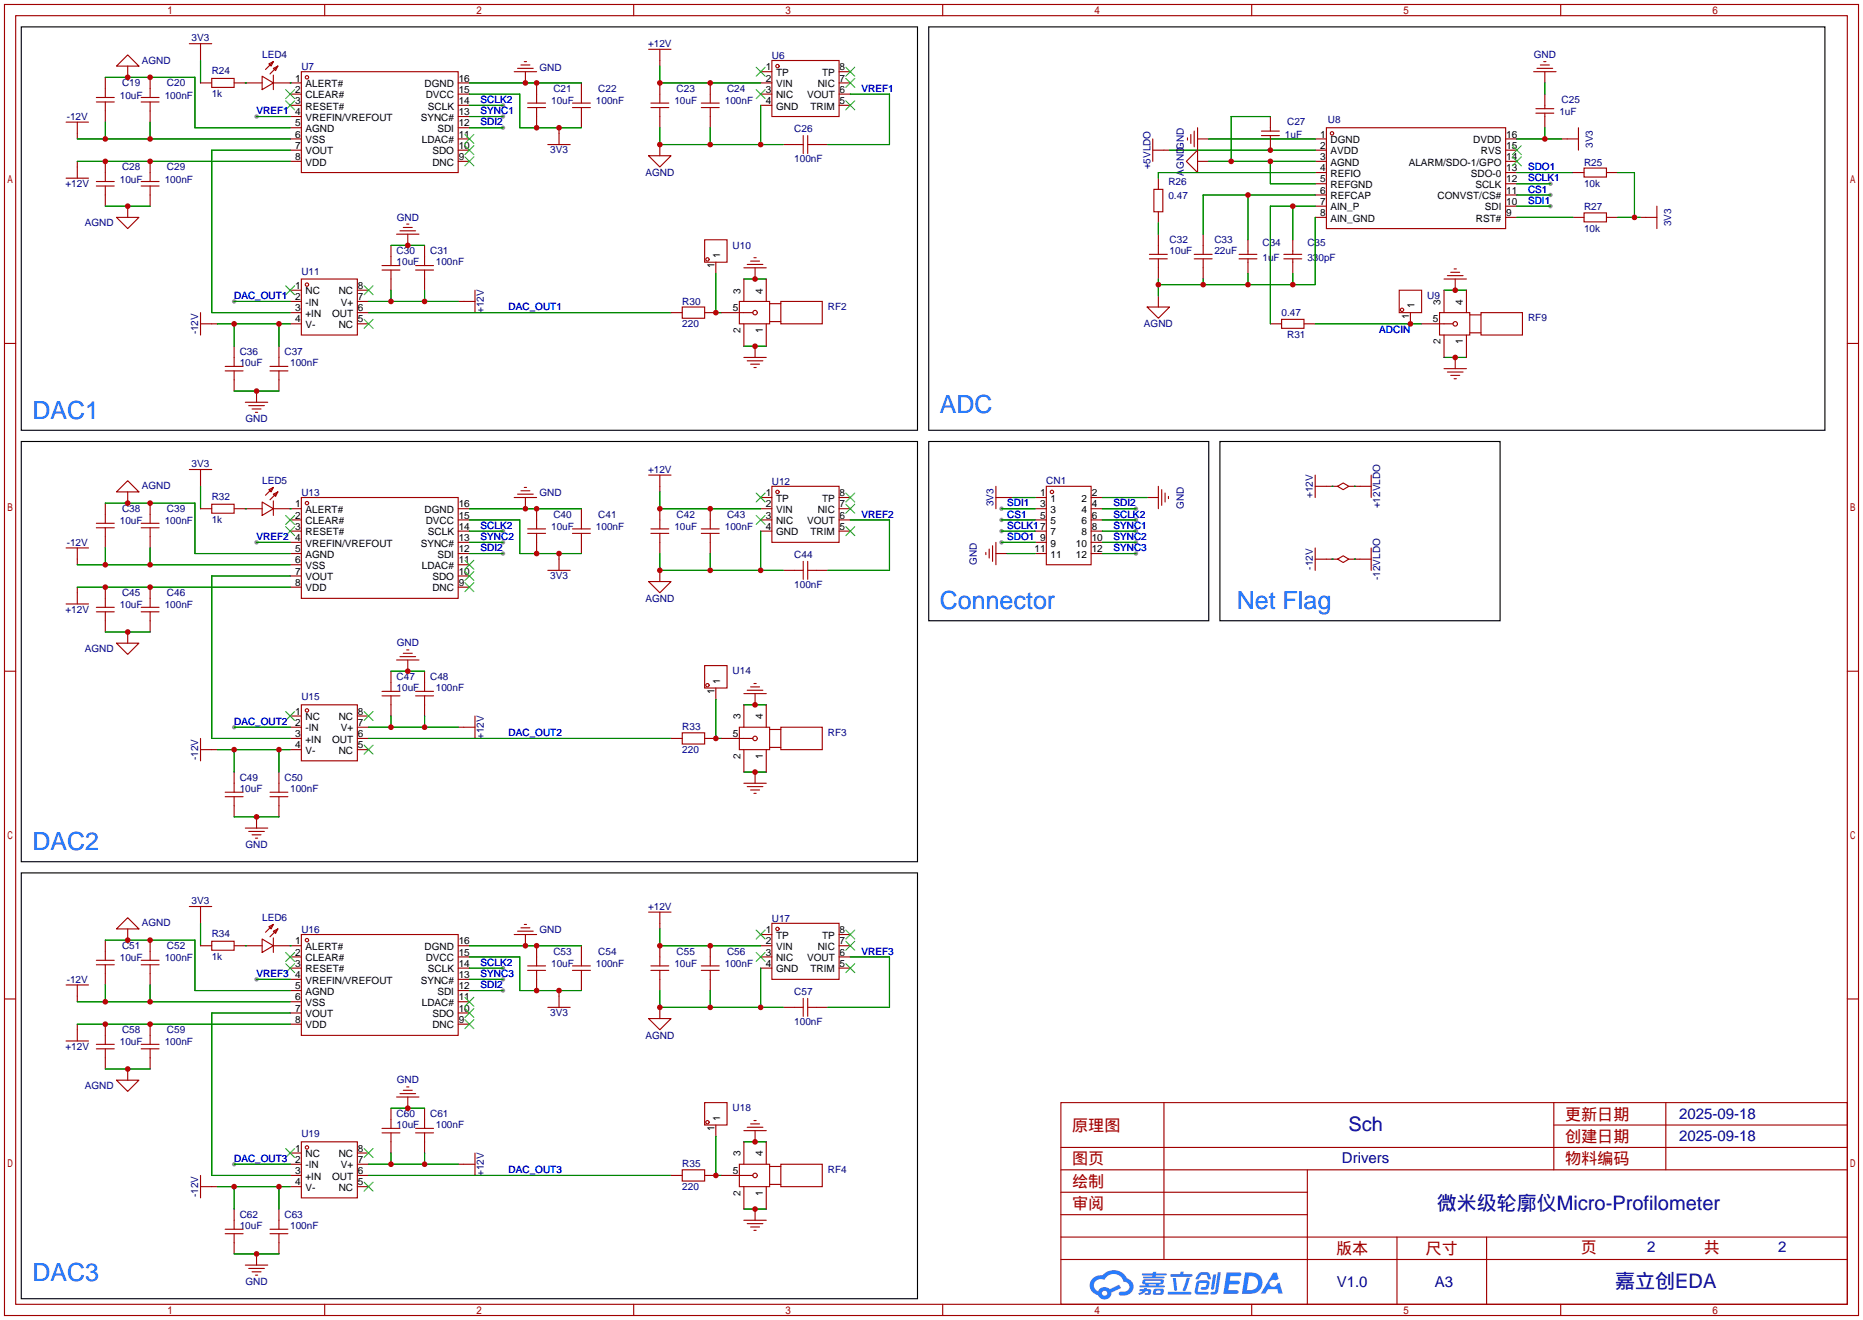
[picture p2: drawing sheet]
<svg xmlns="http://www.w3.org/2000/svg" width="422mm" height="299mm" viewBox="0 0 422 299" stroke-linecap="round" stroke-linejoin="round" font-family="sans-serif">
<g fill="#999">
<circle cx="351.5" cy="41.7" r=".51"/>
<circle cx="351.5" cy="44.2" r=".51"/>
<circle cx="351.5" cy="46.7" r=".51"/>
<circle cx="58.2" cy="26.4" r=".51"/>
<circle cx="114" cy="29" r=".51"/>
<circle cx="114" cy="26.4" r=".51"/>
<circle cx="114" cy="23.9" r=".51"/>
<circle cx="53.1" cy="68.3" r=".51"/>
<circle cx="58.2" cy="122.9" r=".51"/>
<circle cx="114" cy="125.5" r=".51"/>
<circle cx="114" cy="122.9" r=".51"/>
<circle cx="114" cy="120.4" r=".51"/>
<circle cx="53.1" cy="164.8" r=".51"/>
<circle cx="58.2" cy="222" r=".51"/>
<circle cx="114" cy="224.5" r=".51"/>
<circle cx="114" cy="222" r=".51"/>
<circle cx="114" cy="219.5" r=".51"/>
<circle cx="53.1" cy="263.9" r=".51"/>
<circle cx="227.1" cy="115.3" r=".51"/>
<circle cx="227.1" cy="117.9" r=".51"/>
<circle cx="227.1" cy="120.4" r=".51"/>
<circle cx="257.6" cy="115.3" r=".51"/>
<circle cx="257.6" cy="120.4" r=".51"/>
<circle cx="257.6" cy="122.9" r=".51"/>
<circle cx="257.6" cy="125.5" r=".51"/>
<circle cx="257.6" cy="117.9" r=".51"/>
<circle cx="227.1" cy="122.9" r=".51"/>
</g>
<g fill="none" stroke="#a10000" stroke-width=".25">
<path d="M1 1h420.4v297.2h-420.4zM3.6 3.6h415.2v292.1h-415.2zM73.6 1v2.6M143.7 1v2.6M213.7 1v2.6M283.8 1v2.6M353.9 1v2.6M1 77.9h2.6M418.8 77.9h2.6M1 152.1h2.6M418.8 152.1h2.6M1 226.4h2.6"/>
<path d="M418.8 226.4h2.6M240.5 249.9h178.3v45.8h-178.3zM263.9 249.9v35.6M352.3 249.9v15.3M352.3 255h66.5M377.7 249.9v15.3M240.5 270.3h55.9M240.5 265.2h178.3M240.5 275.3h55.9M240.5 260.1h178.3M296.4 265.2v30.5M73.6 295.7v2.5"/>
<path d="M143.7 295.7v2.5M213.7 295.7v2.5M240.5 285.5h178.3M240.5 280.4h178.3M283.8 295.7v2.5M316.7 280.4v15.3M337.1 280.4v15.3M353.9 295.7v2.5"/>
</g>
<g fill="#5487ff">
<path d="M278.1 288.4h2.7a.48 .48 0 0 1 .7 .4 .48 .48 0 0 1-.7 .5h-1.8l-.2 1h1.9a.43 .43 0 0 1 .4 .5 .43 .43 0 0 1-.5 .4h-1.9l-.2 1.2h1.7a.45 .45 0 0 1 .6 .2 .45 .45 0 0 1-.2 .6l-3.2 .1z"/>
<path d="M288.7 288.5h.8l.4 1.4-.7 .4a.84 .84 0 0 0-1.2 .2 .84 .84 0 0 0 .3 1.2 .84 .84 0 0 0 1.1-.4l.1-.3 .6-.3 .7 2.5h-.9l-.3-1h-2.1l-.6 1h-1.1z"/>
<path d="M275.1 288.9h.7l-.5 3.2a.36 .36 0 0 1-.4 .3 .36 .36 0 0 1-.3-.4z"/>
<path d="M276.1 288.4h.7l-.6 4.3a1.13 1.13 0 0 1-1.8 .6l.2-.4 .7-.1 .2-.2z"/>
<path d="M271.8 288.7l.6-.3 1-.1a.77 .77 0 0 1 .9 .6l.3 .9-.2 .2h-.5l-.3-.9-.2-.1h-1l-.7 1h-.6z"/>
<path d="M271.4 290.5l.5-.3h1.7a.81 .81 0 0 1 .7 .5 .81 .81 0 0 1-.2 .9 .81 .81 0 0 1-.9 .8h-.7a.32 .32 0 0 1-.3-.4 .32 .32 0 0 1 .4-.3h.7l.3-.9-1.7 .1-.3 1.9h2.2a.32 .32 0 0 1 .3 .4 .32 .32 0 0 1-.4 .3h-2.3l-.4-.4-.1-.5z"/>
<path d="M264.8 292.8h5a.33 .33 0 0 1 .4 .4 .33 .33 0 0 1-.4 .3h-4.9l-.1-.2z"/>
<path d="M269.1 289.6h.7l-.6 2.1a.98 .98 0 0 1-.8 1l-.3-.3z"/>
<path d="M265.9 289.7h.7l.3 2.6a.34 .34 0 0 1-.3 .3 .34 .34 0 0 1-.4-.2z"/>
<path d="M265.4 288.8h2.2l.2-.6h.6l-.1 .6h1.8a.32 .32 0 0 1 .3 .3 .32 .32 0 0 1-.4 .3h-4.5l-.1-.1z"/>
<path d="M258.4 292.2h.9l.1-.2h.7l-.1 .2h.9l.1 .2-.1 .9-1.3 .2v-.4h.6l.1-.4a.68 .68 0 0 0-.9 .4l-1.1 .5-.2-.5 1-.4h-.8z"/>
<path d="M259 288.6h2.4l.1-.3h.7l-.1 .3h2.2l.3 .3-.3 .2h-2.2l-.1 .3h1.8l.2 .2-.2 .2h-4.5l-.1-.4h2l.1-.3h-2.3l-.1-.1z"/>
<path d="M282.3 288.4l-.7 4.9h1.6a2.5 2.5 0 0 0 3.1-2.5 2.5 2.5 0 0 0-3.1-2.4zM283.2 289.3a1.65 1.65 0 0 1 2 1.7 1.65 1.65 0 0 1-2.2 1.4h-.3z"/>
<path d="M259.1 290.2l-.1 .7 .6 .2 .1 .3h-1.3l.1 .4h5.4l.2-.2-.2-.2h-1.2l.2-.3a.7 .7 0 0 0 .8-.2 .7 .7 0 0 0 0-.9h-4.1zM259.7 290.4l3.5 .1-.2 .3h-3.2zM260.4 291.1h1.7l-.2 .3h-1.4z"/>
<path d="M261.6 292.3a1.05 1.05 0 0 0-.1 1.2 2.91 2.91 0 0 0 2.2-.2 .98 .98 0 0 0 0-1.1l-1.6-.1zM262.2 292.6h.8l.1 .3-.2 .2h-.8z"/>
<path d="M247.8 289.7a2.23 2.23 0 0 0-.6 2.3 2.23 2.23 0 0 0 1.8 1.6 1.58 1.58 0 0 0 1.7 1 1.58 1.58 0 0 0 1.3-1.6l2.2-1-.5-.8-2.1 1a1.65 1.65 0 0 0-2.6 .5 1.47 1.47 0 0 1-.8-2.1 1.47 1.47 0 0 1 2.2-.4 2.3 2.3 0 0 1 2.3-1.4 2.3 2.3 0 0 1 2.1 1.8 1.12 1.12 0 0 1 1.3 1 1.12 1.12 0 0 1-1.2 1.2h-.7a.45 .45 0 0 0-.5 .3 .45 .45 0 0 0 .4 .6 2.21 2.21 0 0 0 2.2-.6 2.21 2.21 0 0 0 .5-2.3 2.13 2.13 0 0 0-1.3-1 3.3 3.3 0 0 0-5.5-.7l-1.2 .1zM249.9 293.2a.57 .57 0 0 1 1.1 0 .57 .57 0 0 1-1.1 0z"/>
</g>
<g fill="none" stroke="#a10000" stroke-width=".25">
<path d="M23.9 17.5v4.6M29 12.4l2.5 2.6h-5.1zM29 15v2.5M34 17.5v4.6M42.9 9.9h5.1M45.5 18.8h2.5M45.5 9.9v3.8M48 17.8h5.1v2h-5.1zM53.1 18.8h6.3M59.4 17.3l2.6 1.5-2.6 1.5zM61 14.5l1-.5-.5 1zM62 15.5l1-.5-.5 1z"/>
<path d="M62 18.8h6.3M62 14l-1.8 1.7M62 17v3.3M63 15l-1.8 1.8M68.3 16.3h35.6v22.8h-35.6zM103.9 18.8h2.5M116.6 16.3h5.1M117.3 15.5h3.6M118.1 14.7h2M118.9 14h.5M119.1 16.3v2.5M121.7 18.8v4.6"/>
<path d="M131.8 18.8v4.6M147.1 11.2h5M149.6 11.2v3.8M149.6 18.8v4.6M161 18.8v4.6M172.5 16.3h2.5M172.5 18.8h2.5M175 13.7h15.2v12.7h-15.2zM190.2 16.3h2.6M190.2 18.8h2.6M347.7 16.3h5.1M348.5 15.5h3.5"/>
<path d="M349.2 14.7h2.1M350 14h.5M350.3 16.3v2.5M15 27.7h5.1M17.5 27.7v3.8M17.5 36.6v3.8M21.8 23.1h4.1M21.8 22.1h4.1M23.9 23.1v4.6M23.9 36.6v4.5M32 23.1h4.1M32 22.1h4.1"/>
<path d="M34 23.1v4.6M34 36.6v4.5M65.8 31.5h2.5M65.8 34h2.5M65.8 36.6h2.5M65.8 21.3h2.5M65.8 23.9h2.5M65.8 26.4h2.5M65.8 29h2.5M103.9 31.5h2.5M103.9 34h2.5M103.9 36.6h2.5"/>
<path d="M103.9 21.3h2.5M103.9 23.9h2.5M103.9 26.4h2.5M103.9 29h2.5M119.6 24.4h4.1M119.6 23.4h4.1M121.7 24.4v4.6M124.2 32.8h5.1M126.7 29v3.8M129.8 24.4h4.1M129.8 23.4h4.1M131.8 24.4v4.6"/>
<path d="M147.1 35.3h5l-2.5 2.5zM147.6 24.4h4M147.6 23.4h4M149.6 24.4v4.6M149.6 32.8v2.5M159 24.4h4.1M159 23.4h4.1M161 24.4v4.6M172.5 21.3h2.5M172.5 23.9h2.5M177.5 32.8h4.6M182.1 30.7v4.1"/>
<path d="M183.1 32.8h4.6M183.1 30.7v4.1M190.2 21.3h2.6M190.2 23.9h2.6M261.4 34h3.8M261.4 31.5v5.1M269 36.6l2.5-2.6v5.1zM269.2 31.2v.6M270 30.5v2M270.8 29.7v3.6M271.5 31.5h2.6M271.5 36.6h2.6"/>
<path d="M271.5 29v5M286 30.7h4.1M286 29.7h4.1M288 26.4v3.3M288 30.7v3.3M298.2 31.5h2.5M298.2 34h2.5M298.2 36.6h2.5M298.2 39.1h2.5M300.7 29h40.7v22.8h-40.7zM341.4 31.5h2.5M341.4 34h2.5"/>
<path d="M341.4 36.6h2.5M341.4 39.1h2.5M348.2 25.7h4.1M348.2 24.6h4.1M350.3 21.3v3.3M350.3 25.7v3.3M354.1 31.5h3.8M356.6 39.1h2.6M357.9 29v5M359.2 38.1h5v2h-5zM364.2 39.1h2.6M15 40.4h5.1"/>
<path d="M21.8 42.2h4.1M21.8 41.1h4.1M23.9 42.2v4.5M26.4 49.3h5.1l-2.5 2.5zM29 46.7v2.6M32 42.2h4.1M32 41.1h4.1M34 42.2v4.5M88.6 55.6v4.6M89.9 53.1h5.1M90.7 52.3h3.5M91.4 51.6h2.1"/>
<path d="M92.2 50.8h.5M92.5 53.1v2.5M96.3 55.6v4.6M159.8 54.4h5v5h-5zM162.3 59.4v2.6M169.4 59.9h3.6M170.2 59.2h2M170.9 58.4h.5M260.6 58.7h4.1M260.6 57.7h4.1M261.6 42.9h2.1v5.1h-2.1zM262.6 40.4v2.5"/>
<path d="M262.6 48v2.5M262.6 53.1v4.6M262.6 58.7v4.5M270.8 58.7h4M270.8 57.7h4M272.8 53.1v4.6M272.8 58.7v4.5M280.9 58.7h4.1M280.9 57.7h4.1M283 54.4v3.3M283 58.7v3.3M291.1 58.7h4"/>
<path d="M291.1 57.7h4M293.1 54.4v3.3M293.1 58.7v3.3M298.2 41.7h2.5M298.2 44.2h2.5M298.2 46.7h2.5M298.2 49.3h2.5M341.4 41.7h2.5M341.4 44.2h2.5M341.4 46.7h2.5M341.4 49.3h2.5M356.6 49.3h2.6"/>
<path d="M359.2 48.3h5v2h-5zM364.2 49.3h2.6M371.9 49.3h3.8M375.7 46.7v5.1M45.5 73.4h3.8M45.5 70.9v5M53.1 78.5v4.6M63.2 78.5v4.6M65.8 73.4h2.5M65.8 65.8h2.5M65.8 68.3h2.5M65.8 70.9h2.5"/>
<path d="M68.3 63.2h12.7v12.7h-12.7zM81 73.4h2.6M81 65.8h2.6M81 68.3h2.6M81 70.9h2.6M86.6 61.2h4.1M86.6 60.2h4.1M88.6 61.2v4.6M94.2 61.2h4.1M94.2 60.2h4.1M96.3 61.2v4.6M103.9 68.3h3.8"/>
<path d="M107.7 65.8v5.1M152.1 70.9h2.6M154.7 69.6h5.1v2.5h-5.1zM159.8 70.9h2.5M163.6 70.9h7.1M167.6 68.3h6.9v5.1h-6.9zM168.7 60.7h5M168.7 63.2v5.1M168.7 73.4v5.1M171.2 60.7v2.5M171.2 78.5v2.5M173.7 63.2v5.1"/>
<path d="M173.7 73.4v5.1M174.5 68.8h2.5M174.5 72.9h2.5M177 68.3h9.4v5.1h-9.4zM260.1 69.6h5.1l-2.6 2.5zM262.6 67.1v2.5M288 73.4h2.6M290.6 72.4h5.1v2h-5.1zM295.7 73.4h2.5M317.2 65.8h5.1v5.1h-5.1zM319.8 70.9v2.5M322.3 73.4h7.1"/>
<path d="M326.4 70.9h6.8v5h-6.8zM327.4 63.2h5.1M327.4 65.8v5.1M327.4 75.9v5.1M328.2 62.5h3.5M328.9 61.7h2.1M329.7 61h.5M329.9 63.2v2.6M332.5 65.8v5.1M332.5 75.9v5.1M333.2 71.4h2.6M333.2 75.4h2.6"/>
<path d="M335.8 70.9h9.4v5h-9.4zM51.1 84.1h4M51.1 83.1h4M53.1 84.1v4.5M55.6 91.2h5.1M56.4 91.9h3.5M57.1 92.7h2.1M57.9 93.5h.5M58.2 88.6v2.6M61.2 84.1h4.1M61.2 83.1h4.1M63.2 84.1v4.5"/>
<path d="M168.7 81h5M169.4 81.8h3.6M170.2 82.6h2M170.9 83.3h.5M327.4 83.6h5.1M328.2 84.3h3.5M328.9 85.1h2.1M329.7 85.9h.5M329.9 81v2.6M21.8 119.6h4.1M21.8 118.6h4.1M23.9 114v4.6"/>
<path d="M23.9 119.6v4.6M29 109l2.5 2.5h-5.1zM29 111.5v2.5M32 119.6h4.1M32 118.6h4.1M34 114v4.6M34 119.6v4.6M42.9 106.4h5.1M45.5 106.4v3.8M45.5 115.3h2.5M48 114.3h5.1v2h-5.1zM53.1 115.3h6.3"/>
<path d="M59.4 113.8l2.6 1.5-2.6 1.5zM61 111l1-.5-.5 1zM62 112l1-.5-.5 1zM62 113.5v3.3M62 115.3h6.3M62 110.5l-1.8 1.8M63 111.5l-1.8 1.8M65.8 117.9h2.5M68.3 112.8h35.6v22.8h-35.6zM103.9 115.3h2.5M103.9 117.9h2.5M116.6 112.8h5.1"/>
<path d="M117.3 112h3.6M118.1 111.3h2M118.9 110.5h.5M119.1 112.8v2.5M119.6 119.9h4.1M121.7 115.3v4.6M129.8 119.9h4.1M131.8 115.3v4.6M147.1 107.7h5M147.6 119.9h4M149.6 107.7v3.8M149.6 115.3v4.6"/>
<path d="M159 119.9h4.1M161 115.3v4.6M172.5 115.3h2.5M172.5 117.9h2.5M172.5 112.8h2.5M175 110.2h15.2v12.7h-15.2zM190.2 115.3h2.6M190.2 117.9h2.6M190.2 112.8h2.6M225.8 112.8h3.8M225.8 110.2v5.1M234.7 115.3h2.5"/>
<path d="M234.7 117.9h2.5M234.7 112.8h2.5M237.2 110.2h10.2v17.8h-10.2zM247.4 115.3h2.5M247.4 117.9h2.5M247.4 112.8h2.5M260.1 112.8h2.5M262.6 110.2v5.1M263.4 111v3.6M264.2 111.8v2M264.9 112.5v.5M298.2 110.2h5.1"/>
<path d="M298.2 107.7v5.1M303.3 110.2l1.2-.7 1.3 .7-1.3 .8zM305.8 110.2h5.1M310.9 107.7v5.1M15 124.2h5.1M15 136.9h5.1M17.5 124.2v3.8M17.5 133.1v3.8M21.8 138.7h4.1M21.8 137.7h4.1M23.9 133.1v4.6M23.9 138.7v4.6"/>
<path d="M32 138.7h4.1M32 137.7h4.1M34 133.1v4.6M34 138.7v4.6M65.8 120.4h2.5M65.8 122.9h2.5M65.8 125.5h2.5M65.8 128h2.5M65.8 130.6h2.5M65.8 133.1h2.5M103.9 120.4h2.5M103.9 122.9h2.5"/>
<path d="M103.9 125.5h2.5M103.9 128h2.5M103.9 130.6h2.5M103.9 133.1h2.5M119.6 120.9h4.1M121.7 120.9v4.6M124.2 129.3h5.1M126.7 125.5v3.8M129.8 120.9h4.1M131.8 120.9v4.6M147.1 131.8h5l-2.5 2.6zM147.6 120.9h4"/>
<path d="M149.6 120.9v4.6M149.6 129.3v2.5M159 120.9h4.1M161 120.9v4.6M172.5 120.4h2.5M177.5 129.3h4.6M182.1 127.3v4M183.1 127.3v4M183.1 129.3h4.6M190.2 120.4h2.6M223.5 125.2v.5M224.3 124.5v2"/>
<path d="M225 123.7v3.6M225.8 125.5h2.5M225.8 122.9v5.1M234.7 120.4h2.5M234.7 122.9h2.5M234.7 125.5h2.5M247.4 120.4h2.5M247.4 122.9h2.5M247.4 125.5h2.5M298.2 124.2v5.1M298.2 126.7h5.1M303.3 126.7l1.2-.7 1.3 .7-1.3 .8z"/>
<path d="M305.8 126.7h5.1M310.9 124.2v5.1M26.4 145.8h5.1l-2.5 2.5zM29 143.3v2.5M68.3 159.8h12.7v12.7h-12.7zM86.6 157.7h4.1M86.6 156.7h4.1M88.6 152.1v4.6M88.6 157.7v4.6M89.9 149.6h5.1M90.7 148.8h3.5M91.4 148.1h2.1"/>
<path d="M92.2 147.3h.5M92.5 149.6v2.5M94.2 157.7h4.1M94.2 156.7h4.1M96.3 152.1v4.6M96.3 157.7v4.6M159.8 150.9h5v5.1h-5zM162.3 156v2.5M168.7 157.2h5M168.7 159.8v5M169.4 156.5h3.6M170.2 155.7h2"/>
<path d="M170.9 154.9h.5M171.2 157.2v2.6M173.7 159.8v5M45.5 167.4v5.1M45.5 169.9h3.8M51.1 179.6h4M53.1 175v4.6M61.2 179.6h4.1M63.2 175v4.6M65.8 162.3h2.5M65.8 164.8h2.5M65.8 167.4h2.5"/>
<path d="M65.8 169.9h2.5M81 162.3h2.6M81 164.8h2.6M81 167.4h2.6M81 169.9h2.6M103.9 164.8h3.8M107.7 162.3v5.1M152.1 167.4h2.6M154.7 166.1h5.1v2.6h-5.1zM159.8 167.4h2.5M163.6 167.4h7.1M167.6 164.8h6.9v5.1h-6.9z"/>
<path d="M168.7 177.5h5M168.7 169.9v5.1M169.4 178.3h3.6M170.2 179.1h2M170.9 179.8h.5M171.2 175v2.5M173.7 169.9v5.1M174.5 165.4h2.5M174.5 169.4h2.5M177 164.8h9.4v5.1h-9.4zM51.1 180.6h4M53.1 180.6v4.6"/>
<path d="M55.6 187.7h5.1M56.4 188.5h3.5M57.1 189.2h2.1M57.9 190h.5M58.2 185.2v2.5M61.2 180.6h4.1M63.2 180.6v4.6M21.8 218.7h4.1M21.8 217.7h4.1M23.9 213.1v4.6M23.9 218.7v4.6M29 208l2.5 2.6h-5.1z"/>
<path d="M29 210.6v2.5M32 218.7h4.1M32 217.7h4.1M34 213.1v4.6M34 218.7v4.6M42.9 205.5h5.1M45.5 205.5v3.8M45.5 214.4h2.5M48 213.4h5.1v2h-5.1zM53.1 214.4h6.3M59.4 212.9l2.6 1.5-2.6 1.5zM61 210.1l1-.6-.5 1.1z"/>
<path d="M62 211.1l1-.5-.5 1zM62 212.6v3.3M62 214.4h6.3M62 209.5l-1.8 1.8M63 210.6l-1.8 1.7M65.8 216.9h2.5M65.8 219.5h2.5M68.3 211.8h35.6v22.9h-35.6zM103.9 214.4h2.5M103.9 216.9h2.5M103.9 219.5h2.5M116.6 211.8h5.1"/>
<path d="M117.3 211.1h3.6M118.1 210.3h2M118.9 209.5h.5M119.1 211.8v2.6M119.6 220h4.1M119.6 218.9h4.1M121.7 214.4v4.5M121.7 220v4.5M129.8 220h4.1M129.8 218.9h4.1M131.8 214.4v4.5M131.8 220v4.5"/>
<path d="M147.1 206.8h5M147.6 220h4M147.6 218.9h4M149.6 206.8v3.8M149.6 214.4v4.5M149.6 220v4.5M159 220h4.1M159 218.9h4.1M161 214.4v4.5M161 220v4.5M172.5 214.4h2.5M172.5 216.9h2.5"/>
<path d="M172.5 219.5h2.5M172.5 211.8h2.5M175 209.3h15.2v12.7h-15.2zM190.2 214.4h2.6M190.2 216.9h2.6M190.2 219.5h2.6M190.2 211.8h2.6M15 223.3h5.1M15 236h5.1M17.5 223.3v3.8M17.5 232.2v3.8M21.8 237.7h4.1"/>
<path d="M21.8 236.7h4.1M23.9 232.2v4.5M23.9 237.7v4.6M32 237.7h4.1M32 236.7h4.1M34 232.2v4.5M34 237.7v4.6M65.8 222h2.5M65.8 224.5h2.5M65.8 227.1h2.5M65.8 229.6h2.5M65.8 232.2h2.5"/>
<path d="M103.9 222h2.5M103.9 224.5h2.5M103.9 227.1h2.5M103.9 229.6h2.5M103.9 232.2h2.5M124.2 228.3h5.1M126.7 224.5v3.8M147.1 230.9h5l-2.5 2.5zM149.6 228.3v2.6M177.5 228.3h4.6M182.1 226.3v4.1M183.1 226.3v4.1"/>
<path d="M183.1 228.3h4.6M26.4 244.9h5.1l-2.5 2.5zM29 242.3v2.6M68.3 258.8h12.7v12.7h-12.7zM86.6 256.8h4.1M86.6 255.8h4.1M88.6 251.2v4.6M88.6 256.8v4.6M89.9 248.7h5.1M90.7 247.9h3.5M91.4 247.1h2.1M92.2 246.4h.5"/>
<path d="M92.5 248.7v2.5M94.2 256.8h4.1M94.2 255.8h4.1M96.3 251.2v4.6M96.3 256.8v4.6M159.8 249.9h5v5.1h-5zM162.3 255v2.6M168.7 256.3h5M168.7 258.8v5.1M169.4 255.5h3.6M170.2 254.8h2M170.9 254h.5"/>
<path d="M171.2 256.3v2.5M173.7 258.8v5.1M45.5 266.4v5.1M45.5 269h3.8M51.1 279.7h4M51.1 278.6h4M53.1 274.1v4.5M53.1 279.7v4.5M61.2 279.7h4.1M61.2 278.6h4.1M63.2 274.1v4.5M63.2 279.7v4.5"/>
<path d="M65.8 261.4h2.5M65.8 263.9h2.5M65.8 266.4h2.5M65.8 269h2.5M81 261.4h2.6M81 263.9h2.6M81 266.4h2.6M81 269h2.6M103.9 263.9h3.8M107.7 261.4v5M152.1 266.4h2.6M154.7 265.2h5.1v2.5h-5.1z"/>
<path d="M159.8 266.4h2.5M163.6 266.4h7.1M167.6 263.9h6.9v5.1h-6.9zM168.7 276.6h5M168.7 269v5.1M169.4 277.4h3.6M170.2 278.1h2M170.9 278.9h.5M171.2 274.1v2.5M173.7 269v5.1M174.5 264.4h2.5M174.5 268.5h2.5"/>
<path d="M177 263.9h9.4v5.1h-9.4zM55.6 286.8h5.1M56.4 287.5h3.5M57.1 288.3h2.1M57.9 289.1h.5M58.2 284.2v2.6"/>
<circle cx="69.6" cy="17.5" r=".38"/>
<circle cx="176.3" cy="15" r=".38"/>
<circle cx="302" cy="30.2" r=".38"/>
<circle cx="160.4" cy="58.8" r=".38"/>
<circle cx="69.6" cy="64.5" r=".38"/>
<circle cx="171.2" cy="70.9" r=".51"/>
<circle cx="317.9" cy="70.2" r=".38"/>
<circle cx="329.9" cy="73.4" r=".51"/>
<circle cx="69.6" cy="114" r=".38"/>
<circle cx="176.3" cy="111.5" r=".38"/>
<circle cx="238.5" cy="111.5" r=".38"/>
<circle cx="160.4" cy="155.3" r=".38"/>
<circle cx="69.6" cy="161" r=".38"/>
<circle cx="171.2" cy="167.4" r=".51"/>
<circle cx="69.6" cy="213.1" r=".38"/>
<circle cx="176.3" cy="210.6" r=".38"/>
<circle cx="160.4" cy="254.4" r=".38"/>
<circle cx="69.6" cy="260.1" r=".38"/>
<circle cx="171.2" cy="266.4" r=".51"/>
</g>
<g fill="none" stroke="#3c3" stroke-width=".25">
<path d="M171.4 15.2l2.1 2.1M173.5 15.2l-2.1 2.1M191.8 17.8l2 2M191.8 15.2l2 2.1M193.8 17.8l-2 2M193.8 15.2l-2 2.1M64.8 20.3l2 2.1M64.8 22.9l2 2M66.8 20.3l-2 2.1M66.8 22.9l-2 2M105.4 35.6l2 2M105.4 33l2 2.1"/>
<path d="M105.4 30.5l2 2M107.4 35.6l-2 2M107.4 33l-2 2.1M107.4 30.5l-2 2M171.4 20.3l2.1 2.1M173.5 20.3l-2.1 2.1M191.8 22.9l2 2M193.8 22.9l-2 2M342.9 35.6l2 2M342.9 33l2 2.1M344.9 35.6l-2 2M344.9 33l-2 2.1"/>
<path d="M64.8 64.8l2 2M66.8 64.8l-2 2M82.5 72.4l2.1 2M82.5 64.8l2.1 2M84.6 72.4l-2.1 2M84.6 64.8l-2.1 2M64.8 116.8l2 2.1M64.8 119.4l2 2M66.8 116.8l-2 2.1M66.8 119.4l-2 2M171.4 111.8l2.1 2M171.4 116.8l2.1 2.1"/>
<path d="M173.5 111.8l-2.1 2M173.5 116.8l-2.1 2.1M191.8 119.4l2 2M191.8 114.3l2 2M191.8 111.8l2 2M193.8 119.4l-2 2M193.8 114.3l-2 2M193.8 111.8l-2 2M105.4 132.1l2 2M105.4 129.5l2 2.1M105.4 127l2 2M107.4 132.1l-2 2"/>
<path d="M107.4 129.5l-2 2.1M107.4 127l-2 2M64.8 161.3l2 2M66.8 161.3l-2 2M82.5 168.9l2.1 2M82.5 161.3l2.1 2M84.6 168.9l-2.1 2M84.6 161.3l-2.1 2M64.8 215.9l2 2M64.8 218.4l2 2.1M66.8 218.4l-2 2.1M66.8 215.9l-2 2"/>
<path d="M171.4 210.8l2.1 2.1M171.4 215.9l2.1 2M173.5 210.8l-2.1 2.1M173.5 215.9l-2.1 2M191.8 218.4l2 2.1M191.8 213.4l2 2M191.8 210.8l2 2.1M193.8 218.4l-2 2.1M193.8 213.4l-2 2M193.8 210.8l-2 2.1M105.4 231.1l2 2.1M105.4 228.6l2 2"/>
<path d="M105.4 226.1l2 2M107.4 231.1l-2 2.1M107.4 228.6l-2 2M107.4 226.1l-2 2M64.8 260.3l2 2.1M66.8 260.3l-2 2.1M82.5 268l2.1 2M82.5 260.3l2.1 2.1M84.6 268l-2.1 2M84.6 260.3l-2.1 2.1"/>
</g>
<g fill="none" stroke="#008700" stroke-width=".25">
<path d="M23.9 17.5h20.3v11.5h21.6M45.5 13.7v5.1M55.6 18.8h.1M65.8 18.8h.1M106.4 18.8h25.4M149.6 15v3.8h22.9M350.3 18.8v2.5M17.5 31.5h48.3M17.5 36.6h48.3M23.9 27.7v3.8M34 27.7v3.8M58.2 26.4h7.6"/>
<path d="M65.8 34h-17.8v36.9h17.8M106.4 26.4h7.6M106.4 29h7.6M106.4 21.3h11.5v7.7h13.9M106.4 23.9h7.6M149.6 29v3.8h27.9M161 29v3.8M172.5 23.9v8.9M192.8 21.3h8.9v11.5h-14M265.2 34h33M274.1 31.5h24.1M274.1 36.6h24.1"/>
<path d="M288 36.6v5.1h10.2M288 26.4h-8.9v10.2M298.2 39.1h-35.6v1.3M343.9 31.5h10.2M343.9 39.1h12.7M350.3 29v2.5M366.8 39.1h3.8v10.2M23.9 46.7h10.1M88.6 55.6h7.7M262.6 50.5v2.6M283 44.2v10.2M293.1 46.7v7.7"/>
<path d="M298.2 44.2h-25.4v8.9M298.2 46.7h-10.2v26.7M298.2 49.3v15.2h-35.6M343.9 44.2h7.6M343.9 41.7h7.6M343.9 46.7h7.6M343.9 49.3h12.7M366.8 49.3h5.1M49.3 73.4h16.5M53.1 73.4v5.1M53.1 68.3h12.7M63.2 73.4v5.1"/>
<path d="M83.6 68.3h20.3M83.6 70.9h68.5M88.6 65.8v2.5M96.3 65.8v2.5M162.3 62v8.9h1.3M168.7 78.5h5M168.7 63.2h5M262.6 63.2v3.9M272.8 63.2v1.3M283 62v2.5M293.1 62v2.5M298.2 73.4h24.1"/>
<path d="M327.4 65.8h5.1M53.1 88.6h10.1M327.4 81h5.1M23.9 114h20.3v11.5h21.6M45.5 110.2v5.1M55.6 115.3h.1M65.8 115.3h.1M106.4 117.9h11.5v7.6h13.9M106.4 115.3h25.4M149.6 111.5v3.8h22.9M192.8 117.9h8.9v11.4h-14M227.1 117.9h7.6"/>
<path d="M227.1 115.3h7.6M229.6 112.8h5.1M249.9 117.9h7.7M249.9 115.3h7.7M249.9 112.8h10.2M302 110.2h.1M307.1 110.2h.1M17.5 128h48.3M17.5 133.1h48.3M23.9 124.2v3.8M34 124.2v3.8M58.2 122.9h7.6"/>
<path d="M65.8 130.6h-17.8v36.8h17.8M106.4 122.9h7.6M106.4 125.5h7.6M106.4 120.4h7.6M149.6 125.5v3.8h27.9M161 125.5v3.8M172.5 120.4v8.9M227.1 122.9h7.6M227.1 120.4h7.6M228.3 125.5h6.4M249.9 122.9h7.7M249.9 125.5h7.7"/>
<path d="M249.9 120.4h7.7M302 126.7h.1M307.1 126.7h.1M23.9 143.3h10.1M88.6 152.1h7.7M162.3 158.5v8.9h1.3M168.7 159.8h5M49.3 169.9h16.5M53.1 169.9v5.1M53.1 164.8h12.7M63.2 169.9v5.1M83.6 164.8h20.3"/>
<path d="M83.6 167.4h68.5M88.6 162.3v2.5M96.3 162.3v2.5M168.7 175h5M53.1 185.2h10.1M23.9 213.1h20.3v11.4h21.6M45.5 209.3v5.1M55.6 214.4h.1M65.8 214.4h.1M106.4 216.9h11.5v7.6h13.9M106.4 219.5h7.6M106.4 214.4h25.4"/>
<path d="M149.6 210.6v3.8h22.9M172.5 219.5v8.8M192.8 216.9h8.9v11.4h-14M17.5 227.1h48.3M17.5 232.2h48.3M23.9 223.3v3.8M34 223.3v3.8M58.2 222h7.6M65.8 229.6h-17.8v36.8h17.8M106.4 222h7.6M106.4 224.5h7.6M149.6 224.5v3.8h27.9"/>
<path d="M161 224.5v3.8M23.9 242.3h10.1M88.6 251.2h7.7M162.3 257.6v8.8h1.3M168.7 258.8h5M49.3 269h16.5M53.1 269v5.1M53.1 263.9h12.7M63.2 269v5.1M83.6 263.9h20.3M83.6 266.4h68.5M88.6 261.4v2.5"/>
<path d="M96.3 261.4v2.5M168.7 274.1h5M53.1 284.2h10.1"/>
</g>
<path d="M4.8 6.1h203.2v91.4h-203.2zM210.6 6.1h203.2v91.4h-203.2zM4.8 100.1h203.2v95.2h-203.2zM210.6 100.1h63.5v40.6h-63.5zM276.6 100.1h63.5v40.6h-63.5zM4.8 197.9h203.2v96.5h-203.2z" fill="none" stroke="#000" stroke-width=".25"/>
<g fill="#c00">
<circle cx="288" cy="34" r=".63"/>
<circle cx="283" cy="44.2" r=".63"/>
<circle cx="350.3" cy="31.5" r=".63"/>
<circle cx="288" cy="36.6" r=".63"/>
<circle cx="279.1" cy="36.6" r=".63"/>
<circle cx="272.8" cy="64.5" r=".63"/>
<circle cx="262.6" cy="64.5" r=".63"/>
<circle cx="283" cy="64.5" r=".63"/>
<circle cx="293.1" cy="64.5" r=".63"/>
<circle cx="370.6" cy="49.3" r=".63"/>
<circle cx="293.1" cy="46.7" r=".63"/>
<circle cx="329.9" cy="81" r=".63"/>
<circle cx="329.9" cy="65.8" r=".63"/>
<circle cx="319.8" cy="73.4" r=".63"/>
<circle cx="29" cy="46.7" r=".63"/>
<circle cx="23.9" cy="31.5" r=".63"/>
<circle cx="34" cy="31.5" r=".63"/>
<circle cx="121.7" cy="29" r=".63"/>
<circle cx="126.7" cy="29" r=".63"/>
<circle cx="121.7" cy="18.8" r=".63"/>
<circle cx="119.1" cy="18.8" r=".63"/>
<circle cx="34" cy="17.5" r=".63"/>
<circle cx="29" cy="17.5" r=".63"/>
<circle cx="23.9" cy="36.6" r=".63"/>
<circle cx="34" cy="36.6" r=".63"/>
<circle cx="161" cy="18.8" r=".63"/>
<circle cx="149.6" cy="18.8" r=".63"/>
<circle cx="149.6" cy="32.8" r=".63"/>
<circle cx="161" cy="32.8" r=".63"/>
<circle cx="172.5" cy="32.8" r=".63"/>
<circle cx="58.2" cy="88.6" r=".63"/>
<circle cx="53.1" cy="73.4" r=".63"/>
<circle cx="63.2" cy="73.4" r=".63"/>
<circle cx="96.3" cy="68.3" r=".63"/>
<circle cx="88.6" cy="68.3" r=".63"/>
<circle cx="92.5" cy="55.6" r=".63"/>
<circle cx="171.2" cy="78.5" r=".63"/>
<circle cx="171.2" cy="63.2" r=".63"/>
<circle cx="162.3" cy="70.9" r=".63"/>
<circle cx="29" cy="143.3" r=".63"/>
<circle cx="23.9" cy="128" r=".63"/>
<circle cx="34" cy="128" r=".63"/>
<circle cx="121.7" cy="125.5" r=".63"/>
<circle cx="126.7" cy="125.5" r=".63"/>
<circle cx="121.7" cy="115.3" r=".63"/>
<circle cx="119.1" cy="115.3" r=".63"/>
<circle cx="34" cy="114" r=".63"/>
<circle cx="29" cy="114" r=".63"/>
<circle cx="23.9" cy="133.1" r=".63"/>
<circle cx="34" cy="133.1" r=".63"/>
<circle cx="161" cy="115.3" r=".63"/>
<circle cx="149.6" cy="115.3" r=".63"/>
<circle cx="149.6" cy="129.3" r=".63"/>
<circle cx="161" cy="129.3" r=".63"/>
<circle cx="172.5" cy="129.3" r=".63"/>
<circle cx="58.2" cy="185.2" r=".63"/>
<circle cx="53.1" cy="169.9" r=".63"/>
<circle cx="63.2" cy="169.9" r=".63"/>
<circle cx="96.3" cy="164.8" r=".63"/>
<circle cx="88.6" cy="164.8" r=".63"/>
<circle cx="92.5" cy="152.1" r=".63"/>
<circle cx="171.2" cy="175" r=".63"/>
<circle cx="171.2" cy="159.8" r=".63"/>
<circle cx="162.3" cy="167.4" r=".63"/>
<circle cx="29" cy="242.3" r=".63"/>
<circle cx="23.9" cy="227.1" r=".63"/>
<circle cx="34" cy="227.1" r=".63"/>
<circle cx="121.7" cy="224.5" r=".63"/>
<circle cx="126.7" cy="224.5" r=".63"/>
<circle cx="121.7" cy="214.4" r=".63"/>
<circle cx="119.1" cy="214.4" r=".63"/>
<circle cx="34" cy="213.1" r=".63"/>
<circle cx="29" cy="213.1" r=".63"/>
<circle cx="23.9" cy="232.2" r=".63"/>
<circle cx="34" cy="232.2" r=".63"/>
<circle cx="161" cy="214.4" r=".63"/>
<circle cx="149.6" cy="214.4" r=".63"/>
<circle cx="149.6" cy="228.3" r=".63"/>
<circle cx="161" cy="228.3" r=".63"/>
<circle cx="172.5" cy="228.3" r=".63"/>
<circle cx="58.2" cy="284.2" r=".63"/>
<circle cx="53.1" cy="269" r=".63"/>
<circle cx="63.2" cy="269" r=".63"/>
<circle cx="96.3" cy="263.9" r=".63"/>
<circle cx="88.6" cy="263.9" r=".63"/>
<circle cx="92.5" cy="251.2" r=".63"/>
<circle cx="171.2" cy="274.1" r=".63"/>
<circle cx="171.2" cy="258.8" r=".63"/>
<circle cx="162.3" cy="266.4" r=".63"/>
</g>
<g font-size="5.7" fill="#06f">
<text x="7.4" y="94.9">DAC1</text>
<text x="213.1" y="93.6">ADC</text>
<text x="213.1" y="138.1">Connector</text>
<text x="280.4" y="138.1">Net Flag</text>
<text x="7.4" y="192.7">DAC2</text>
<text x="7.4" y="290.5">DAC3</text>
</g>
<g font-size="4.5" fill="#000080">
<text x="305.7" y="256.5">Sch</text>
<text x="325.8" y="274.2">微米级轮廓仪Micro-Profilometer</text>
<text x="366.2" y="292">嘉立创EDA</text>
</g>
<g font-size="3.7" fill="#a00000">
<text x="243.1" y="256.3">原理图</text>
<text x="354.8" y="253.8">更新日期</text>
<text x="243.1" y="264">图页</text>
<text x="354.8" y="258.9">创建日期</text>
<text x="354.8" y="264">物料编码</text>
<text x="243.1" y="269">绘制</text>
<text x="243.1" y="274.1">审阅</text>
<text x="302.9" y="284.3">版本</text>
<text x="323.2" y="284.3">尺寸</text>
<text x="358.4" y="284">页</text>
<text x="386.3" y="284">共</text>
</g>
<g font-size="3.4" fill="#000080">
<text x="380.7" y="253.6">2025-09-18</text>
<text x="304.2" y="263.7">Drivers</text>
<text x="380.7" y="258.6">2025-09-18</text>
<text x="373.5" y="283.8">2</text>
<text x="403.2" y="283.8">2</text>
<text x="303.1" y="291.7">V1.0</text>
<text x="325.3" y="291.7">A3</text>
</g>
<g font-size="2.3" fill="#000080">
<text x="43.4" y="9.4">3V3</text>
<text x="146.9" y="10.6">+12V</text>
<text x="32.1" y="14.4">AGND</text>
<text x="48" y="16.7">R24</text>
<text x="59.4" y="13.2">LED4</text>
<text x="68.3" y="16">U7</text>
<text x="122.3" y="16">GND</text>
<text x="175" y="13.4">U6</text>
<text x="347.7" y="13.2">GND</text>
<text x="27.2" y="22.3">10uF</text>
<text x="27.7" y="19.5">C19</text>
<text x="37.3" y="22.3">100nF</text>
<text x="37.8" y="19.5">C20</text>
<text x="48" y="22.1">1k</text>
<text x="125" y="23.6">10uF</text>
<text x="125.5" y="20.8">C21</text>
<text x="135.1" y="23.6">100nF</text>
<text x="135.6" y="20.8">C22</text>
<text x="152.9" y="23.6">10uF</text>
<text x="153.4" y="20.8">C23</text>
<text x="164.3" y="23.6">100nF</text>
<text x="164.8" y="20.8">C24</text>
<text x="354.1" y="23.4">C25</text>
<text x="15.1" y="27.1">-12V</text>
<text x="180.1" y="29.9">C26</text>
<text x="291.8" y="28.4">C27</text>
<text x="301.1" y="27.9">U8</text>
<text x="353.6" y="26.1">1uF</text>
<text x="124.7" y="34.8">3V3</text>
<text x="291.3" y="31.2">1uF</text>
<text x="361.2" y="33.5" transform="rotate(-90 361.2 33.5)">3V3</text>
<text x="27.2" y="41.4">10uF</text>
<text x="27.7" y="38.6">C28</text>
<text x="37.3" y="41.4">100nF</text>
<text x="37.8" y="38.6">C29</text>
<text x="146.3" y="39.8">AGND</text>
<text x="180.1" y="36.8">100nF</text>
<text x="260.8" y="38.4" transform="rotate(-90 260.8 38.4)">+5VLDO</text>
<text x="264.9" y="41.9">R26</text>
<text x="268.4" y="39.9" transform="rotate(-90 268.4 39.9)">AGNDGND</text>
<text x="359.2" y="37.5">R25</text>
<text x="14.8" y="42.4">+12V</text>
<text x="264.9" y="45.2">0.47</text>
<text x="359.2" y="47.7">R27</text>
<text x="359.2" y="42.4">10k</text>
<text x="19.2" y="51.3">AGND</text>
<text x="89.9" y="50">GND</text>
<text x="359.2" y="52.5">10k</text>
<text x="378.9" y="51.3" transform="rotate(-90 378.9 51.3)">3V3</text>
<text x="89.9" y="57.6">C30</text>
<text x="97.5" y="57.6">C31</text>
<text x="166.1" y="56.4">U10</text>
<text x="265.2" y="55.1">C32</text>
<text x="265.2" y="57.6">10uF</text>
<text x="275.3" y="55.1">C33</text>
<text x="275.3" y="57.6">22uF</text>
<text x="286.3" y="55.9">C34</text>
<text x="286.3" y="59.2">1uF</text>
<text x="296.4" y="55.9">C35</text>
<text x="296.4" y="59.2">330pF</text>
<text x="68.3" y="62.2">U11</text>
<text x="89.9" y="60.2">10uF</text>
<text x="98.8" y="60.2">100nF</text>
<text x="109.7" y="71" transform="rotate(-90 109.7 71)">+12V</text>
<text x="154.7" y="69.1">R30</text>
<text x="187.7" y="70.3">RF2</text>
<text x="290.6" y="71.6">0.47</text>
<text x="323.6" y="67.8">U9</text>
<text x="44.9" y="75.8" transform="rotate(-90 44.9 75.8)">-12V</text>
<text x="154.7" y="74.1">220</text>
<text x="259.4" y="74.1">AGND</text>
<text x="291.8" y="76.7">R31</text>
<text x="346.5" y="72.9">RF9</text>
<text x="54.4" y="80.5">C36</text>
<text x="54.4" y="83">10uF</text>
<text x="64.5" y="80.5">C37</text>
<text x="65.8" y="83">100nF</text>
<text x="55.6" y="95.7">GND</text>
<text x="43.4" y="105.9">3V3</text>
<text x="146.9" y="107.2">+12V</text>
<text x="32.1" y="110.9">AGND</text>
<text x="48" y="113.3">R32</text>
<text x="59.4" y="109.7">LED5</text>
<text x="68.3" y="112.5">U13</text>
<text x="122.3" y="112.5">GND</text>
<text x="175" y="109.9">U12</text>
<text x="237.2" y="109.7">CN1</text>
<text x="297.7" y="112.9" transform="rotate(-90 297.7 112.9)">+12V</text>
<text x="27.2" y="118.9">10uF</text>
<text x="27.7" y="116">C38</text>
<text x="37.3" y="118.9">100nF</text>
<text x="37.8" y="116.1">C39</text>
<text x="48" y="118.6">1k</text>
<text x="125.5" y="117.3">C40</text>
<text x="135.6" y="117.3">C41</text>
<text x="153.4" y="117.3">C42</text>
<text x="164.8" y="117.3">C43</text>
<text x="225.3" y="114.8" transform="rotate(-90 225.3 114.8)">3V3</text>
<text x="268.4" y="115.3" transform="rotate(-90 268.4 115.3)">GND</text>
<text x="312.9" y="115.2" transform="rotate(-90 312.9 115.2)">+12VLDO</text>
<text x="15.1" y="123.7">-12V</text>
<text x="125" y="120.1">10uF</text>
<text x="135.1" y="120.1">100nF</text>
<text x="152.9" y="120.1">10uF</text>
<text x="164.3" y="120.1">100nF</text>
<text x="124.7" y="131.3">3V3</text>
<text x="180.1" y="126.4">C44</text>
<text x="221.5" y="128" transform="rotate(-90 221.5 128)">GND</text>
<text x="297.7" y="129.1" transform="rotate(-90 297.7 129.1)">-12V</text>
<text x="312.9" y="131.5" transform="rotate(-90 312.9 131.5)">-12VLDO</text>
<text x="27.2" y="137.9">10uF</text>
<text x="27.7" y="135.1">C45</text>
<text x="37.3" y="137.9">100nF</text>
<text x="37.8" y="135.1">C46</text>
<text x="146.3" y="136.4">AGND</text>
<text x="180.1" y="133.3">100nF</text>
<text x="14.8" y="138.9">+12V</text>
<text x="19.2" y="147.8">AGND</text>
<text x="89.9" y="146.5">GND</text>
<text x="89.9" y="154.1">C47</text>
<text x="97.5" y="154.1">C48</text>
<text x="166.1" y="152.9">U14</text>
<text x="68.3" y="158.8">U15</text>
<text x="89.9" y="156.7">10uF</text>
<text x="98.8" y="156.7">100nF</text>
<text x="109.7" y="167.5" transform="rotate(-90 109.7 167.5)">+12V</text>
<text x="154.7" y="165.6">R33</text>
<text x="187.7" y="166.8">RF3</text>
<text x="44.9" y="172.3" transform="rotate(-90 44.9 172.3)">-12V</text>
<text x="154.7" y="170.7">220</text>
<text x="54.4" y="177">C49</text>
<text x="54.4" y="179.5">10uF</text>
<text x="64.5" y="177">C50</text>
<text x="65.8" y="179.5">100nF</text>
<text x="55.6" y="192.2">GND</text>
<text x="43.4" y="204.9">3V3</text>
<text x="59.4" y="208.8">LED6</text>
<text x="146.9" y="206.2">+12V</text>
<text x="175" y="209">U17</text>
<text x="27.7" y="215.1">C51</text>
<text x="32.1" y="210">AGND</text>
<text x="37.8" y="215.1">C52</text>
<text x="48" y="212.3">R34</text>
<text x="68.3" y="211.5">U16</text>
<text x="122.3" y="211.6">GND</text>
<text x="27.2" y="217.9">10uF</text>
<text x="37.3" y="217.9">100nF</text>
<text x="48" y="217.6">1k</text>
<text x="125" y="219.2">10uF</text>
<text x="125.5" y="216.4">C53</text>
<text x="135.1" y="219.2">100nF</text>
<text x="135.6" y="216.4">C54</text>
<text x="152.9" y="219.2">10uF</text>
<text x="153.4" y="216.4">C55</text>
<text x="164.3" y="219.2">100nF</text>
<text x="164.8" y="216.4">C56</text>
<text x="15.1" y="222.7">-12V</text>
<text x="180.1" y="225.5">C57</text>
<text x="124.7" y="230.3">3V3</text>
<text x="180.1" y="232.4">100nF</text>
<text x="14.8" y="238">+12V</text>
<text x="27.2" y="237">10uF</text>
<text x="27.7" y="234.2">C58</text>
<text x="37.3" y="237">100nF</text>
<text x="37.8" y="234.2">C59</text>
<text x="146.3" y="235.4">AGND</text>
<text x="89.9" y="245.6">GND</text>
<text x="19.2" y="246.9">AGND</text>
<text x="166.1" y="251.9">U18</text>
<text x="68.3" y="257.8">U19</text>
<text x="89.9" y="253.2">C60</text>
<text x="89.9" y="255.7">10uF</text>
<text x="97.5" y="253.2">C61</text>
<text x="98.8" y="255.7">100nF</text>
<text x="109.7" y="266.6" transform="rotate(-90 109.7 266.6)">+12V</text>
<text x="154.7" y="264.6">R35</text>
<text x="154.7" y="269.7">220</text>
<text x="187.7" y="265.9">RF4</text>
<text x="44.9" y="271.4" transform="rotate(-90 44.9 271.4)">-12V</text>
<text x="54.4" y="276.1">C62</text>
<text x="54.4" y="278.6">10uF</text>
<text x="64.5" y="276.1">C63</text>
<text x="65.8" y="278.6">100nF</text>
<text x="55.6" y="291.3">GND</text>
</g>
<g font-size="2.3">
<text x="173.6" y="15.9">1</text>
<text x="175.9" y="17.2">TP</text>
<text x="186.4" y="17.2">TP</text>
<text x="190.4" y="15.9">8</text>
<text x="66.9" y="18.5">1</text>
<text x="66.9" y="21">2</text>
<text x="66.9" y="23.6">3</text>
<text x="69.3" y="19.8">ALERT#</text>
<text x="69.3" y="22.3">CLEAR#</text>
<text x="96.3" y="19.8">DGND</text>
<text x="96.5" y="22.3">DVCC</text>
<text x="104" y="23.6">14</text>
<text x="104" y="21">15</text>
<text x="104" y="18.5">16</text>
<text x="173.6" y="18.5">2</text>
<text x="173.6" y="21">3</text>
<text x="173.6" y="23.6">4</text>
<text x="175.9" y="19.8">VIN</text>
<text x="175.9" y="22.3">NIC</text>
<text x="183" y="22.3">VOUT</text>
<text x="185.4" y="19.8">NIC</text>
<text x="190.4" y="23.6">5</text>
<text x="190.4" y="21">6</text>
<text x="190.4" y="18.5">7</text>
<text x="66.9" y="26.1">4</text>
<text x="66.9" y="28.6">5</text>
<text x="69.3" y="24.8">RESET#</text>
<text x="69.3" y="27.4">VREFIN/VREFOUT</text>
<text x="69.3" y="29.9">AGND</text>
<text x="95.4" y="27.4">SYNC#</text>
<text x="97" y="24.8">SCLK</text>
<text x="99.2" y="29.9">SDI</text>
<text x="104" y="28.6">12</text>
<text x="104" y="26.1">13</text>
<text x="175.9" y="24.8">GND</text>
<text x="183.8" y="24.8">TRIM</text>
<text x="66.9" y="31.2">6</text>
<text x="66.9" y="33.7">7</text>
<text x="69.3" y="32.5">VSS</text>
<text x="69.3" y="35">VOUT</text>
<text x="95.6" y="32.5">LDAC#</text>
<text x="98" y="35">SDO</text>
<text x="104" y="33.7">10</text>
<text x="104" y="31.2">11</text>
<text x="299.3" y="31.2">1</text>
<text x="299.3" y="33.7">2</text>
<text x="301.7" y="32.5">DGND</text>
<text x="301.7" y="35">AVDD</text>
<text x="334" y="32.5">DVDD</text>
<text x="335.8" y="35">RVS</text>
<text x="341.5" y="33.7">15</text>
<text x="341.5" y="31.2">16</text>
<text x="66.9" y="36.3">8</text>
<text x="69.3" y="37.5">VDD</text>
<text x="98" y="37.5">DNC</text>
<text x="104" y="36.3">9</text>
<text x="299.3" y="36.3">3</text>
<text x="299.3" y="38.8">4</text>
<text x="299.3" y="41.3">5</text>
<text x="301.7" y="37.5">AGND</text>
<text x="301.7" y="40.1">REFIO</text>
<text x="319.4" y="37.5">ALARM/SDO-1/GPO</text>
<text x="333.5" y="40.1">SDO-0</text>
<text x="341.5" y="41.3">12</text>
<text x="341.5" y="38.8">13</text>
<text x="341.5" y="36.3">14</text>
<text x="299.3" y="43.9">6</text>
<text x="299.3" y="46.4">7</text>
<text x="301.7" y="42.6">REFGND</text>
<text x="301.7" y="45.2">REFCAP</text>
<text x="301.7" y="47.7">AIN_P</text>
<text x="325.9" y="45.2">CONVST/CS#</text>
<text x="334.5" y="42.6">SCLK</text>
<text x="336.7" y="47.7">SDI</text>
<text x="341.5" y="46.4">10</text>
<text x="341.5" y="43.9">11</text>
<text x="299.3" y="49">8</text>
<text x="301.7" y="50.2">AIN_GND</text>
<text x="334.6" y="50.2">RST#</text>
<text x="341.5" y="49">9</text>
<text x="163.3" y="58.5" transform="rotate(-90 163.3 58.5)">1</text>
<text x="66.9" y="65.5">1</text>
<text x="81.2" y="65.5">8</text>
<text x="162" y="60.8" transform="rotate(-90 162 60.8)">1</text>
<text x="66.9" y="68">2</text>
<text x="66.9" y="70.6">3</text>
<text x="69.3" y="66.7">NC</text>
<text x="69.3" y="69.3">-IN</text>
<text x="69.3" y="71.8">+IN</text>
<text x="75.3" y="71.8">OUT</text>
<text x="76.8" y="66.7">NC</text>
<text x="77.2" y="69.3">V+</text>
<text x="81.2" y="70.6">6</text>
<text x="81.2" y="68">7</text>
<text x="166.1" y="70.6">5</text>
<text x="167.9" y="66.6" transform="rotate(-90 167.9 66.6)">3</text>
<text x="172.9" y="66.6" transform="rotate(-90 172.9 66.6)">4</text>
<text x="320.7" y="69.9" transform="rotate(-90 320.7 69.9)">1</text>
<text x="326.6" y="69.1" transform="rotate(-90 326.6 69.1)">3</text>
<text x="331.7" y="69.1" transform="rotate(-90 331.7 69.1)">4</text>
<text x="66.9" y="73.1">4</text>
<text x="69.3" y="74.4">V-</text>
<text x="76.8" y="74.4">NC</text>
<text x="81.2" y="73.1">5</text>
<text x="167.9" y="75.5" transform="rotate(-90 167.9 75.5)">2</text>
<text x="172.9" y="75.5" transform="rotate(-90 172.9 75.5)">1</text>
<text x="319.5" y="72.3" transform="rotate(-90 319.5 72.3)">1</text>
<text x="324.9" y="73.1">5</text>
<text x="326.6" y="78" transform="rotate(-90 326.6 78)">2</text>
<text x="331.7" y="78" transform="rotate(-90 331.7 78)">1</text>
<text x="173.6" y="112.5">1</text>
<text x="175.9" y="113.7">TP</text>
<text x="186.4" y="113.7">TP</text>
<text x="190.4" y="112.5">8</text>
<text x="235.8" y="112.5">1</text>
<text x="238.2" y="113.7">1</text>
<text x="245.2" y="113.7">2</text>
<text x="247.5" y="112.5">2</text>
<text x="66.9" y="115">1</text>
<text x="66.9" y="117.5">2</text>
<text x="69.3" y="116.3">ALERT#</text>
<text x="69.3" y="118.8">CLEAR#</text>
<text x="96.3" y="116.3">DGND</text>
<text x="96.5" y="118.8">DVCC</text>
<text x="104" y="117.5">15</text>
<text x="104" y="115">16</text>
<text x="173.6" y="115">2</text>
<text x="173.6" y="117.5">3</text>
<text x="175.9" y="116.3">VIN</text>
<text x="175.9" y="118.8">NIC</text>
<text x="183" y="118.8">VOUT</text>
<text x="185.4" y="116.3">NIC</text>
<text x="190.4" y="117.5">6</text>
<text x="190.4" y="115">7</text>
<text x="235.8" y="115">3</text>
<text x="235.8" y="117.5">5</text>
<text x="238.2" y="116.3">3</text>
<text x="238.2" y="118.8">5</text>
<text x="245.2" y="118.8">6</text>
<text x="245.2" y="116.3">4</text>
<text x="247.5" y="117.5">6</text>
<text x="247.5" y="115">4</text>
<text x="66.9" y="120.1">3</text>
<text x="66.9" y="122.6">4</text>
<text x="66.9" y="125.2">5</text>
<text x="69.3" y="121.4">RESET#</text>
<text x="69.3" y="123.9">VREFIN/VREFOUT</text>
<text x="95.4" y="123.9">SYNC#</text>
<text x="97" y="121.4">SCLK</text>
<text x="104" y="125.2">12</text>
<text x="104" y="122.6">13</text>
<text x="104" y="120.1">14</text>
<text x="173.6" y="120.1">4</text>
<text x="175.9" y="121.4">GND</text>
<text x="183.8" y="121.4">TRIM</text>
<text x="190.4" y="120.1">5</text>
<text x="234.6" y="125.2">11</text>
<text x="235.8" y="122.6">9</text>
<text x="238.2" y="121.4">7</text>
<text x="238.2" y="123.9">9</text>
<text x="243.9" y="123.9">10</text>
<text x="245.2" y="121.4">8</text>
<text x="247.5" y="125.2">12</text>
<text x="247.5" y="122.6">10</text>
<text x="247.5" y="120.1">8</text>
<text x="66.9" y="127.7">6</text>
<text x="66.9" y="130.2">7</text>
<text x="69.3" y="126.4">AGND</text>
<text x="69.3" y="129">VSS</text>
<text x="69.3" y="131.5">VOUT</text>
<text x="95.6" y="129">LDAC#</text>
<text x="98" y="131.5">SDO</text>
<text x="99.2" y="126.4">SDI</text>
<text x="104" y="130.2">10</text>
<text x="104" y="127.7">11</text>
<text x="238.2" y="126.4">11</text>
<text x="243.9" y="126.4">12</text>
<text x="66.9" y="132.8">8</text>
<text x="69.3" y="134.1">VDD</text>
<text x="98" y="134.1">DNC</text>
<text x="104" y="132.8">9</text>
<text x="163.3" y="155" transform="rotate(-90 163.3 155)">1</text>
<text x="66.9" y="162">1</text>
<text x="81.2" y="162">8</text>
<text x="162" y="157.3" transform="rotate(-90 162 157.3)">1</text>
<text x="66.9" y="164.5">2</text>
<text x="66.9" y="167.1">3</text>
<text x="69.3" y="163.3">NC</text>
<text x="69.3" y="165.8">-IN</text>
<text x="76.8" y="163.3">NC</text>
<text x="77.2" y="165.8">V+</text>
<text x="81.2" y="167.1">6</text>
<text x="81.2" y="164.5">7</text>
<text x="166.1" y="167.1">5</text>
<text x="167.9" y="163.1" transform="rotate(-90 167.9 163.1)">3</text>
<text x="172.9" y="163.1" transform="rotate(-90 172.9 163.1)">4</text>
<text x="66.9" y="169.6">4</text>
<text x="69.3" y="168.3">+IN</text>
<text x="69.3" y="170.9">V-</text>
<text x="75.3" y="168.3">OUT</text>
<text x="76.8" y="170.9">NC</text>
<text x="81.2" y="169.6">5</text>
<text x="167.9" y="172" transform="rotate(-90 167.9 172)">2</text>
<text x="172.9" y="172" transform="rotate(-90 172.9 172)">1</text>
<text x="66.9" y="214.1">1</text>
<text x="69.3" y="215.3">ALERT#</text>
<text x="96.3" y="215.3">DGND</text>
<text x="104" y="214.1">16</text>
<text x="173.6" y="211.5">1</text>
<text x="173.6" y="214.1">2</text>
<text x="175.9" y="212.8">TP</text>
<text x="175.9" y="215.3">VIN</text>
<text x="185.4" y="215.3">NIC</text>
<text x="186.4" y="212.8">TP</text>
<text x="190.4" y="214.1">7</text>
<text x="190.4" y="211.5">8</text>
<text x="66.9" y="216.6">2</text>
<text x="66.9" y="219.1">3</text>
<text x="66.9" y="221.7">4</text>
<text x="69.3" y="217.9">CLEAR#</text>
<text x="69.3" y="220.4">RESET#</text>
<text x="96.5" y="217.9">DVCC</text>
<text x="97" y="220.4">SCLK</text>
<text x="104" y="221.7">13</text>
<text x="104" y="219.1">14</text>
<text x="104" y="216.6">15</text>
<text x="173.6" y="216.6">3</text>
<text x="173.6" y="219.1">4</text>
<text x="175.9" y="217.9">NIC</text>
<text x="175.9" y="220.4">GND</text>
<text x="183" y="217.9">VOUT</text>
<text x="183.8" y="220.4">TRIM</text>
<text x="190.4" y="219.1">5</text>
<text x="190.4" y="216.6">6</text>
<text x="66.9" y="224.2">5</text>
<text x="66.9" y="226.8">6</text>
<text x="69.3" y="223">VREFIN/VREFOUT</text>
<text x="69.3" y="225.5">AGND</text>
<text x="95.4" y="223">SYNC#</text>
<text x="99.2" y="225.5">SDI</text>
<text x="104" y="226.8">11</text>
<text x="104" y="224.2">12</text>
<text x="66.9" y="229.3">7</text>
<text x="66.9" y="231.8">8</text>
<text x="69.3" y="228">VSS</text>
<text x="69.3" y="230.6">VOUT</text>
<text x="69.3" y="233.1">VDD</text>
<text x="95.6" y="228">LDAC#</text>
<text x="98" y="233.1">DNC</text>
<text x="98" y="230.6">SDO</text>
<text x="104" y="231.8">9</text>
<text x="104" y="229.3">10</text>
<text x="162" y="256.4" transform="rotate(-90 162 256.4)">1</text>
<text x="163.3" y="254.1" transform="rotate(-90 163.3 254.1)">1</text>
<text x="66.9" y="261.1">1</text>
<text x="66.9" y="263.6">2</text>
<text x="69.3" y="262.3">NC</text>
<text x="76.8" y="262.3">NC</text>
<text x="81.2" y="263.6">7</text>
<text x="81.2" y="261.1">8</text>
<text x="167.9" y="262.1" transform="rotate(-90 167.9 262.1)">3</text>
<text x="172.9" y="262.1" transform="rotate(-90 172.9 262.1)">4</text>
<text x="66.9" y="266.1">3</text>
<text x="66.9" y="268.7">4</text>
<text x="69.3" y="264.9">-IN</text>
<text x="69.3" y="267.4">+IN</text>
<text x="69.3" y="269.9">V-</text>
<text x="75.3" y="267.4">OUT</text>
<text x="76.8" y="269.9">NC</text>
<text x="77.2" y="264.9">V+</text>
<text x="81.2" y="268.7">5</text>
<text x="81.2" y="266.1">6</text>
<text x="166.1" y="266.1">5</text>
<text x="167.9" y="271" transform="rotate(-90 167.9 271)">2</text>
<text x="172.9" y="271" transform="rotate(-90 172.9 271)">1</text>
</g>
<g font-size="2.3" fill="#00f">
<text x="109" y="23.3">SCLK2</text>
<text x="195.3" y="20.8">VREF1</text>
<text x="58.2" y="25.9">VREF1</text>
<text x="109" y="28.4">SDI2</text>
<text x="109" y="25.9">SYNC1</text>
<text x="346.5" y="38.6">SDO1</text>
<text x="346.5" y="41.1">SCLK1</text>
<text x="346.5" y="43.7">CS1</text>
<text x="346.5" y="46.2">SDI1</text>
<text x="53.1" y="67.8">DAC_OUT1</text>
<text x="115.3" y="70.3">DAC_OUT1</text>
<text x="312.7" y="75.4">ADCIN</text>
<text x="109" y="119.9">SCLK2</text>
<text x="195.3" y="117.3">VREF2</text>
<text x="228.3" y="114.8">SDI1</text>
<text x="228.3" y="117.3">CS1</text>
<text x="228.3" y="119.9">SCLK17</text>
<text x="252.5" y="114.8">SDI2</text>
<text x="252.5" y="119.9">SYNC1</text>
<text x="252.5" y="117.3">SCLK2</text>
<text x="58.2" y="122.4">VREF2</text>
<text x="109" y="124.9">SDI2</text>
<text x="109" y="122.4">SYNC2</text>
<text x="228.3" y="122.4">SDO1</text>
<text x="252.5" y="122.4">SYNC2</text>
<text x="252.5" y="124.9">SYNC3</text>
<text x="53.1" y="164.3">DAC_OUT2</text>
<text x="115.3" y="166.8">DAC_OUT2</text>
<text x="58.2" y="221.5">VREF3</text>
<text x="109" y="221.5">SYNC3</text>
<text x="109" y="218.9">SCLK2</text>
<text x="195.3" y="216.4">VREF3</text>
<text x="109" y="224">SDI2</text>
<text x="53.1" y="263.4">DAC_OUT3</text>
<text x="115.3" y="265.9">DAC_OUT3</text>
</g>
</svg>
